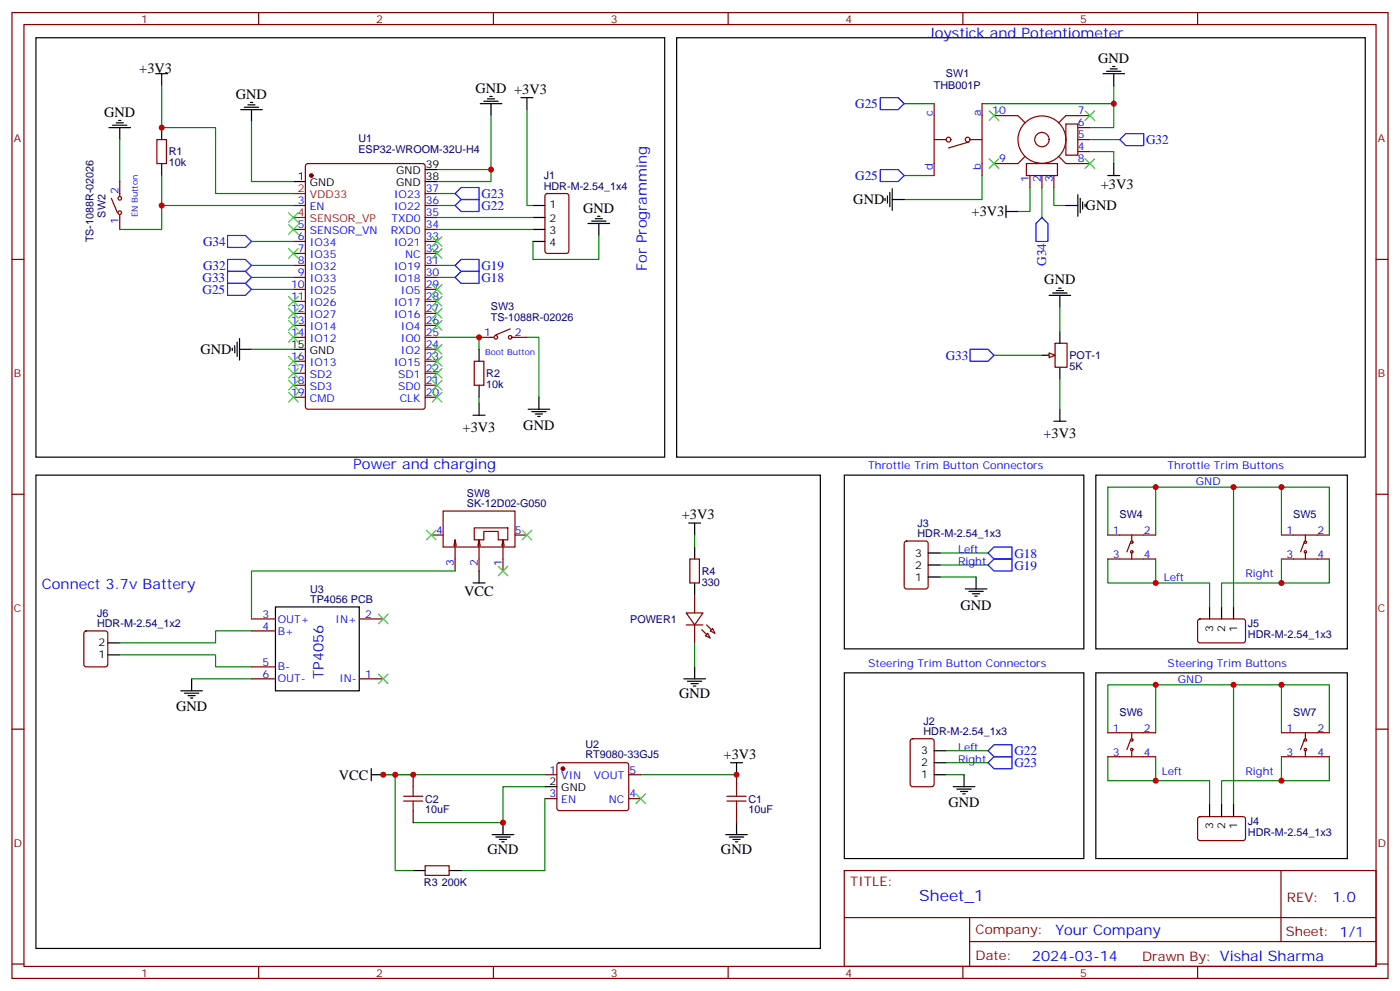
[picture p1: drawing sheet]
<svg xmlns="http://www.w3.org/2000/svg" width="412mm" height="292mm" viewBox="0 0 412 292" stroke-linecap="round" stroke-linejoin="round" font-family="sans-serif">
<g fill="none" stroke="#870000" stroke-width=".35">
<path d="M3.5 3.7h405.4v284.3h-405.4zM7.1 7.2h398.2v277.3h-398.2zM76.2 3.7v3.5M145.3 3.7v3.5M214.5 3.7v3.5M283.6 3.7v3.5M352.8 3.7v3.5M275.2 30.5v21.2M289.3 30.5v21.2M292.8 34h7.1l2.1 2.2M314 36.5h3.5v9.2h-3.5zM317.5 37.6h3.5"/>
<path d="M321 34h-7l-2.1 2.2M32.8 58.4l1.8 4.2M35.3 53.4v4.3M46.2 41.1h2.8v7.1h-2.8zM90.2 48.4l.5-.2h33.8l.7 .4v71.2l-.4 .6-34.1 .1-.7-.5v-71.1zM125.2 57h3.6M160.7 57.2l.5-.2h5.7l.6 .4 .1 16.5-.5 .7h-5.9l-.6-.4-.1-16.5zM275.2 41.1h3.5M285.4 41.8l-6 1.8M285.8 41.1h3.5M302 46l-2.1 2.2h-7.1M302.3 48.2h9.2v3.5h-9.2z"/>
<path d="M303.4 51.7v3.5M306.9 51.7v3.5M310.4 51.7v3.5M311.9 46l2.1 2.2h7M317.5 41.1h3.5M317.5 44.6h3.5M3.5 76.4h3.6M35.3 63.3v4.3M86.4 60.5h3.6M86.4 67.6h3.6M86.4 71.1h3.6M86.4 74.6h3.6"/>
<path d="M86.4 78.1h3.6M125.2 60.5h3.6M125.2 64h3.6M125.2 67.6h3.6M125.2 71.1h3.6M125.2 74.6h3.6M125.2 78.1h3.6M405.3 76.4h3.6M86.4 81.7h3.6M86.4 85.2h3.6M86.4 88.7h3.6M86.4 92.3h3.6"/>
<path d="M86.4 95.8h3.6M86.4 99.3h3.6M125.2 81.7h3.6M125.2 85.2h3.6M125.2 88.7h3.6M125.2 92.3h3.6M125.2 95.8h3.6M125.2 99.3h3.6M141.1 99.3h4.2M150.3 96.8l-4.3 1.8M151 99.3h4.2M86.4 106.4h3.6"/>
<path d="M86.4 109.9h3.6M86.4 113.4h3.6M86.4 116.9h3.6M125.2 102.8h3.6M125.2 106.4h3.6M125.2 109.9h3.6M125.2 113.4h3.6M125.2 116.9h3.6M139.7 106.4h2.8v7h-2.8zM308.3 104.6h1.8M310.8 101.1h3.5v7h-3.5zM3.5 145.5h3.6"/>
<path d="M405.3 145.5h3.6M3.5 214.7h3.6M405.3 214.7h3.6M248.7 256.3h156.6v28.2h-156.6zM377.3 256.3v20.9M248.7 270.1h156.5M285.6 277.2h119.6M285.6 270.1v14.2M3.5 283.8h3.6M76.2 284.5v3.5M145.3 284.5v3.5M214.5 284.5v3.5"/>
<path d="M283.6 284.5v3.5M352.8 284.5v3.5M405.3 283.8h3.6"/>
<circle cx="35.3" cy="58.4" r=".53"/>
<circle cx="279.4" cy="41.1" r=".71"/>
<circle cx="285" cy="41.1" r=".71"/>
<circle cx="306.9" cy="41.1" r="2.12"/>
<circle cx="307" cy="41.1" r="7"/>
<circle cx="35.3" cy="62.6" r=".53"/>
<circle cx="146" cy="99.3" r=".53"/>
<circle cx="150.3" cy="99.3" r=".53"/>
</g>
<g fill="none" stroke="#000" stroke-width=".35">
<path d="M10.6 11.1h185.2v123.5h-185.2zM199.3 11.1h202.9v123.5h-202.9zM327.7 19.6h.7M32.1 37.6h6.4M33.2 36.9h4.2M34.2 36.2h2.1M34.9 35.5h.7M35.3 37.6v3.5M45.9 21.7h3.5M47.6 21.7v3.5M47.6 37.6v3.5M70.9 32.3h6.4"/>
<path d="M72 31.6h4.2M73 30.9h2.1M73.7 30.2h.7M74.1 32.3v3.5M141.5 30.5h6.3M142.5 29.8h4.3M143.6 29.1h2.1M144.3 28.4h.7M144.6 30.5v3.5M153.5 28.8h3.5M155.2 28.8v3.5M324.9 21.7h6.4"/>
<path d="M326 21h4.2M327 20.3h2.1M328.1 21.7v3.5M47.6 48.2v3.5M86.4 53.4h3.6M125.2 49.9h3.6M125.2 53.4h3.6M260.7 58.4v.7M261.4 57.7v2.1M262.1 56.6v4.3M262.8 58.7h3.5M262.8 55.6v6.3"/>
<path d="M317.5 57.3v6.4M318.2 58.4v4.2M318.9 59.4v2.2M326.3 51.7h3.5M328.1 48.2v3.5M157 60.5h3.5M157 64h3.5M157 67.6h3.5M157 71.1h3.5M173.2 65.8h6.4M174.3 65.1h4.2M175.3 64.4h2.1"/>
<path d="M176 63.7h.7M176.4 65.8v3.5M296.3 62.3h3.6M296.3 60.5v3.5M314 60.5h3.5M319.6 60.1v.8M70.6 99.7v6.3M312.2 97.5v3.6M68.4 102.5v.7M69.1 101.8v2.1M69.8 100.7v4.3M70.6 102.8h3.5"/>
<path d="M86.4 102.8h3.6M141.1 102.8v3.6M141.1 113.4v3.5M141.1 118.7v3.5M158.7 116.9v3.6M306.9 104.6h3.5M312.2 108.1v3.6M139.3 122.2h3.6M155.6 120.5h6.3M156.6 121.2h4.3M157.7 121.9h2.1M158.4 122.6h.7"/>
<path d="M248.7 139.9h70.6v51.1h-70.6z"/>
</g>
<path d="M86.4 57h3.6M86.4 64h3.6" fill="none" stroke="#f00" stroke-width=".35"/>
<circle cx="91.7" cy="51.7" r=".53" fill="#870000" stroke="#870000" stroke-width=".35"/>
<g fill="none" stroke="#008700" stroke-width=".35">
<path d="M47.6 25.2v12.4h15.9v19.4h22.9M74.1 35.8v17.6h12.3M144.6 34v19.4h-15.8M155.2 32.3v28.2h1.8M266.3 30.5h8.9M289.3 30.5h38.8M328.1 25.2v12.4h-7.1M35.3 41.1v12.3M47.6 51.7v8.8M128.8 49.9h15.8M128.8 57h5.3M266.3 51.7h8.9"/>
<path d="M289.3 51.7v7h-23M303.4 55.2v7.1h-3.5M310.4 55.2v5.3h3.6M321 44.6h7.1v3.6M321 41.1h8.8M74.1 78.1h12.3M86.4 60.5h-38.8v7.1h-12.3M128.8 64h28.2M128.8 67.6h28.2M128.8 60.5h5.3M176.4 69.3v7.1h-19.4v-5.3M74.1 85.2h12.3"/>
<path d="M74.1 81.7h12.3M128.8 99.3h12.3v3.5M155.2 99.3h3.5v17.6M74.1 102.8h12.3M141.1 116.9v1.8"/>
</g>
<path d="M259.3 28.8h5.3l1.7 1.7-1.7 1.8h-5.3zM134.1 57l1.7-1.8h5.3v3.5h-5.3zM259.3 49.9h5.3l1.7 1.8-1.7 1.7h-5.3zM329.8 41.1l1.8-1.8h5.3v3.6h-5.3zM67 79.9h5.3l1.8 1.8-1.8 1.7h-5.3zM67 76.4h5.3l1.8 1.7-1.8 1.8h-5.3zM134.1 60.5l1.7-1.8h5.3v3.6h-5.3zM67 83.4h5.3l1.8 1.8-1.8 1.8h-5.3zM285.8 102.8h5.2l1.8 1.8-1.8 1.8h-5.2z" fill="none" stroke="#00f" stroke-width=".35"/>
<path d="M309 103.9l1.8 .7-1.8 .7z" fill="#f0f0f0" stroke="#870000" stroke-width=".35"/>
<g fill="none" stroke="#870000" stroke-width=".35">
<path d="M127 157.5h3.5M130.5 150.5h21.2v10.5h-21.2zM134.1 158.9l.3 1.8M139.7 155.4h9.9v3.5h-2.8v-2.4h-4.3v2.4h-2.8zM141.1 158.9l.4 1.8M148.2 158.9l.3 1.8M151.7 157.5h3.5M266.6 159.5l.5-.2h5.6l.6 .4 .1 13-.5 .6-5.8 .1-.7-.5-.1-12.9zM326.3 157.5h14.1M333 159.6l-1 2.9M333.4 157.5v1.8M377.5 157.5h14.1"/>
<path d="M384.2 159.6l-1.1 2.9M384.5 157.5v1.8M133.7 160.7l.4-1.8v9.2M140.8 160.7l.3-1.8v9.2M147.8 160.7l.4-1.8v9.2M203.2 164.6h2.8v7h-2.8zM204.6 175.2v5.2M326.3 164.6h14.1M333.4 162.8v1.8M377.5 164.6h14.1M384.5 162.8v1.8M24.9 185.9l.5-.2h5.6l.7 .5v9.4l-.4 .7h-5.9l-.7-.4v-9.5z"/>
<path d="M74.1 199.8h7M74.1 182.2h7M74.1 185.7h7M74.1 196.3h7M105.8 199.8h7.1M105.8 182.2h7.1M202.1 180.4h5l-2.5 3.6zM202.1 184h5M204.6 184v5.3M208.5 186.4l.7 1.5-1.4-.8zM209.2 185.7l.7-.7 .7 1.4zM353 182.4l.5-.2 13 .1 .4 .6-.1 5.9-.6 .5-13-.1-.4-.6v-5.7z"/>
<path d="M268.3 217.7l.5-.2h5.7l.6 .4 .1 13-.5 .6-5.9 .1-.6-.5-.1-12.9zM326.3 215.7h14.1M333 217.8l-1 2.9M333.4 215.7v1.8M377.5 215.7h14.1M384.2 217.8l-1.1 2.9M384.5 215.7v1.8M121.7 228.1v3.5M121.7 238.7v3.5M160.5 228.1h3.5M160.5 235.1h3.5M164.3 224.7l.4-.2 20.1 .1 .4 .6-.1 13-.6 .5-20-.1-.5-.7v-12.7z"/>
<path d="M185.2 228.1h3.5M185.2 235.1h3.5M217 228.1v3.5M217 238.7v3.5M326.3 222.8h14.1M333.4 221v1.8M377.5 222.8h14.1M384.5 221v1.8M125.2 254.9h7.1v2.8h-7.1zM353 240.6l.5-.2 13 .1 .4 .6-.1 5.9-.6 .5-13-.1-.4-.6v-5.7z"/>
<circle cx="333.4" cy="159.6" r=".35"/>
<circle cx="384.5" cy="159.6" r=".35"/>
<circle cx="333.4" cy="162.5" r=".35"/>
<circle cx="384.5" cy="162.5" r=".35"/>
<circle cx="333.4" cy="217.8" r=".35"/>
<circle cx="384.5" cy="217.8" r=".35"/>
<circle cx="333.4" cy="220.7" r=".35"/>
<circle cx="384.5" cy="220.7" r=".35"/>
</g>
<path d="M67 69.3h5.3l1.8 1.8-1.8 1.7h-5.3zM134.1 78.1l1.7-1.7h5.3v3.5h-5.3zM306.9 64l1.8 1.8v5.3h-3.5v-5.3zM134.1 81.7l1.7-1.8h5.3v3.5h-5.3zM291 162.8l1.8-1.8h5.3v3.6h-5.3zM291 166.3l1.8-1.7h5.3v3.5h-5.3zM291 221l1.8-1.7h5.3v3.5h-5.3zM291 224.5l1.8-1.7h5.3v3.5h-5.3z" fill="none" stroke="#00f" stroke-width=".35"/>
<g fill="none" stroke="#000" stroke-width=".35">
<path d="M309 87h6.4M310.1 86.3h4.2M311.1 85.5h2.2M311.9 84.8h.7M312.2 87v3.5M10.6 139.9h231.1v139.3h-231.1zM310.4 124h3.6M312.2 120.5v3.5M322.8 139.9h74.1v51.1h-74.1zM202.8 154h3.6M204.6 154v3.5M81.1 178.7h24.7v24.7h-24.7z"/>
<path d="M139.3 171.6h3.6M141.1 168.1v3.5M204.6 161v3.6M204.6 171.6v3.6M273.4 162.8h3.5M273.4 169.9h3.5M273.4 166.3h3.5M284.3 173.4h6.4M285.4 174.1h4.2M286.5 174.8h2.1M287.2 175.5h.7M287.5 169.9v3.5"/>
<path d="M356.3 178.7v3.5M359.8 178.7v3.5M363.4 178.7v3.5M31.7 192.8h3.6M31.7 189.3h3.6M56.4 199.8v3.6M201.4 199.8h6.4M204.6 196.3v3.5M248.7 198.1h70.6v54.7h-70.6zM322.8 198.1h74.1v54.7h-74.1zM53.3 203.4h6.3M54.3 204.1h4.3"/>
<path d="M55.4 204.8h2.1M56.1 205.5h.7M202.5 200.6h4.2M203.6 201.3h2.1M204.3 202h.7M109.4 228.1h3.5M109.4 226.3v3.5M160.5 231.6h3.5M215.2 224.5h3.5M217 224.5v3.6M275.2 221h3.5M275.2 228.1h3.5"/>
<path d="M275.2 224.5h3.5M280.8 231.6h6.4M281.9 232.3h4.2M282.9 233h2.1M283.6 233.7h.7M284 228.1v3.5M356.3 236.9v3.5M359.8 236.9v3.5M363.4 236.9v3.5M121.7 256.3h3.5M132.3 256.3h3.5M145 245.7h6.3"/>
<path d="M146 246.4h4.3M147.1 247.1h2.1M147.8 247.8h.7M148.2 242.2v3.5M213.8 245.7h6.3M214.8 246.4h4.3M215.9 247.1h2.1M216.6 247.8h.7M217 242.2v3.5"/>
</g>
<g fill="none" stroke="#008700" stroke-width=".35">
<path d="M306.9 55.2v8.8M74.1 71.1h12.3M128.8 78.1h5.3M128.8 81.7h5.3M312.2 90.5v7M292.8 104.6h14.1M312.2 111.7v8.8M204.6 157.5v3.5M326.3 157.5v-14.1h65.3v14.1M340.4 143.4v14.1M363.4 143.4v35.3M377.5 143.4v14.1"/>
<path d="M134.1 168.1h-60v14.1M276.9 169.9h10.6M276.9 162.8h14.1M276.9 166.3h14.1M326.3 164.6v7h30v7.1M340.4 164.6v7M377.5 164.6v7M391.6 164.6v7h-31.8v7.1M35.3 192.8h28.2v3.5h10.6M56.4 199.8h17.7M74.1 185.7h-10.6v3.6h-28.2M204.6 189.3v7"/>
<path d="M326.3 215.7v-14.1h65.3v14.1M340.4 201.6v14.1M363.4 201.6v35.3M377.5 201.6v14.1M112.9 228.1h47.6M116.4 228.1v28.2h5.3M160.5 235.1v21.2h-24.7M160.5 231.6h-12.3v10.6h-26.5M188.7 228.1h28.3M278.7 228.1h5.3M278.7 224.5h12.3M278.7 221h12.3"/>
<path d="M326.3 222.8v7h30v7.1M340.4 222.8v7M377.5 222.8v7M391.6 222.8v7h-31.8v7.1"/>
</g>
<path d="M118.9 234.4h5.6M118.9 235.8h5.6M121.7 231.6v2.8M121.7 235.8v2.9M214.1 234.4h5.7M214.1 235.8h5.7M217 231.6v2.8M217 235.8v2.9" fill="none" stroke="#a10000" stroke-width=".35"/>
<g fill="#870000" stroke="#870000" stroke-width=".35">
<path d="M206.7 185.4l1.4 1.4z"/>
<path d="M208.1 184l1.4 1.4z"/>
<circle cx="165.8" cy="226.3" r=".53"/>
</g>
<g fill="none" stroke="#3c3" stroke-width=".35">
<path d="M291.4 32.6l2.8 2.9M294.2 32.6l-2.8 2.9M319.6 32.6l2.8 2.9M322.4 32.6l-2.8 2.9M291.4 46.7l2.8 2.9M294.2 46.7l-2.8 2.9M319.6 46.7l2.8 2.9M322.4 46.7l-2.8 2.9M85 73.2l2.8 2.8M85 66.1l2.8 2.9M85 62.6l2.8 2.8M87.8 73.2l-2.8 2.8"/>
<path d="M87.8 66.1l-2.8 2.9M87.8 62.6l-2.8 2.8M127.4 69.7l2.8 2.8M127.4 73.2l2.8 2.8M130.2 69.7l-2.8 2.8M130.2 73.2l-2.8 2.8M85 97.9l2.8 2.8M85 94.4l2.8 2.8M85 90.8l2.8 2.9M85 87.3l2.8 2.8M87.8 97.9l-2.8 2.8M87.8 94.4l-2.8 2.8"/>
<path d="M87.8 90.8l-2.8 2.9M87.8 87.3l-2.8 2.8M127.4 83.8l2.8 2.8M127.4 87.3l2.8 2.8M127.4 90.8l2.8 2.9M127.4 94.4l2.8 2.8M130.2 83.8l-2.8 2.8M130.2 87.3l-2.8 2.8M130.2 90.8l-2.8 2.9M130.2 94.4l-2.8 2.8M85 115.5l2.8 2.9M85 112l2.8 2.8"/>
<path d="M85 108.5l2.8 2.8M85 105l2.8 2.8M87.8 112l-2.8 2.8M87.8 115.5l-2.8 2.9M87.8 108.5l-2.8 2.8M87.8 105l-2.8 2.8M127.4 101.4l2.8 2.8M127.4 105l2.8 2.8M127.4 108.5l2.8 2.8M127.4 112l2.8 2.8M127.4 115.5l2.8 2.9M130.2 101.4l-2.8 2.8"/>
<path d="M130.2 105l-2.8 2.8M130.2 108.5l-2.8 2.8M130.2 112l-2.8 2.8M130.2 115.5l-2.8 2.9M125.6 156.1l2.8 2.8M128.4 156.1l-2.8 2.8M153.8 156.1l2.8 2.8M156.6 156.1l-2.8 2.8M146.8 166.7l2.8 2.8M149.6 166.7l-2.8 2.8M111.5 180.8l2.8 2.8M111.5 198.4l2.8 2.9"/>
<path d="M114.3 180.8l-2.8 2.8M114.3 198.4l-2.8 2.9M187.3 233.7l2.8 2.8M190.1 233.7l-2.8 2.8"/>
</g>
<g fill="#c00">
<circle cx="47.6" cy="60.5" r=".88"/>
<circle cx="47.6" cy="37.6" r=".88"/>
<circle cx="141.1" cy="99.3" r=".88"/>
<circle cx="144.6" cy="49.9" r=".88"/>
<circle cx="328.1" cy="30.5" r=".88"/>
<circle cx="377.5" cy="143.4" r=".88"/>
<circle cx="340.4" cy="143.4" r=".88"/>
<circle cx="363.4" cy="143.4" r=".88"/>
<circle cx="340.4" cy="171.6" r=".88"/>
<circle cx="377.5" cy="171.6" r=".88"/>
<circle cx="377.5" cy="229.8" r=".88"/>
<circle cx="340.4" cy="229.8" r=".88"/>
<circle cx="363.4" cy="201.6" r=".88"/>
<circle cx="340.4" cy="201.6" r=".88"/>
<circle cx="377.5" cy="201.6" r=".88"/>
<circle cx="217" cy="228.1" r=".88"/>
<circle cx="116.4" cy="228.1" r=".88"/>
<circle cx="148.2" cy="242.2" r=".88"/>
<circle cx="121.7" cy="228.1" r=".88"/>
<circle cx="112.9" cy="228.1" r=".88"/>
</g>
<text font-size="4.6" fill="#00f" x="270.8" y="265.3">Sheet_1</text>
<g font-size="4.2" fill="#00f">
<text x="273.4" y="11.1">Joystick and Potentiometer</text>
<text x="190.5" y="79.9" transform="rotate(-90 190.5 79.9)">For Programming</text>
<text x="104.1" y="138.1">Power and charging</text>
<text x="12.3" y="173.4">Connect 3.7v Battery</text>
<text x="95.2" y="199.8" transform="rotate(-90 95.2 199.8)">TP4056</text>
<text x="392.5" y="265.6">1.0</text>
<text x="310.9" y="275.1">Your Company</text>
<text x="304" y="282.9">2024-03-14</text>
</g>
<g font-size="4.2">
<text x="41" y="21.4">+3V3</text>
<text x="323.5" y="18.5">GND</text>
<text x="69.5" y="29.1">GND</text>
<text x="140.1" y="27.3">GND +3V3</text>
<text x="30.7" y="34.3">GND</text>
<text x="324.3" y="55.6">+3V3</text>
<text x="171.8" y="62.6">GND</text>
<text x="251.4" y="60.2">GND</text>
<text x="286.2" y="63.7">+3V3</text>
<text x="319.8" y="61.9">GND</text>
<text x="307.6" y="83.7">GND</text>
<text x="59.1" y="104.2">GND</text>
<text x="136.3" y="127.2">+3V3</text>
<text x="154.1" y="126.5">GND</text>
<text x="307.4" y="129">+3V3</text>
<text x="200.8" y="152.9">+3V3</text>
<text x="136.8" y="175.6">VCC</text>
<text x="282.9" y="179.4">GND</text>
<text x="51.9" y="209.4">GND</text>
<text x="200" y="205.5">GND</text>
<text x="213.2" y="223.5">+3V3</text>
<text x="99.8" y="229.5">VCC</text>
<text x="279.4" y="237.6">GND</text>
<text x="143.6" y="251.4">GND</text>
<text x="212.4" y="251.4">GND</text>
</g>
<g font-size="3.9" fill="#00f">
<text x="251.9" y="31.8">G25</text>
<text x="337.6" y="42.5">G32</text>
<text x="251.9" y="52.9">G25</text>
<text x="141.8" y="58.4">G23</text>
<text x="141.8" y="61.8">G22</text>
<text x="59.8" y="72.3">G34</text>
<text x="59.6" y="82.9">G33</text>
<text x="59.8" y="79.4">G32</text>
<text x="141.8" y="83">G18</text>
<text x="141.8" y="79.5">G19</text>
<text x="308.2" y="78.3" transform="rotate(-90 308.2 78.3)">G34</text>
<text x="59.6" y="86.4">G25</text>
<text x="278.6" y="105.9">G33</text>
<text x="298.8" y="164.1">G18</text>
<text x="298.8" y="167.7">G19</text>
<text x="298.8" y="222.3">G22</text>
<text x="298.8" y="225.7">G23</text>
</g>
<g font-size="3.9" fill="#800">
<text x="250.5" y="260.9">TITLE:</text>
<text x="379.1" y="265.6">REV:</text>
<text x="287.4" y="275.1">Company:</text>
<text x="378.7" y="275.7">Sheet: 1/1</text>
<text x="287.4" y="282.8">Date:</text>
<text x="336.4" y="282.8">Drawn By: Vishal Sharma</text>
</g>
<g font-size="3.2" fill="#800">
<text x="41.6" y="6.7">1</text>
<text x="110.8" y="6.7">2</text>
<text x="179.9" y="6.7">3</text>
<text x="249.1" y="6.7">4</text>
<text x="318.2" y="6.7">5</text>
<text x="4.1" y="41.8">A</text>
<text x="405.9" y="41.8">A</text>
<text x="4.1" y="110.9">B</text>
<text x="405.9" y="110.9">B</text>
<text x="4.1" y="180.1">C</text>
<text x="405.9" y="180.1">C</text>
<text x="4.1" y="249.2">D</text>
<text x="405.9" y="249.2">D</text>
<text x="41.6" y="287.5">1</text>
<text x="110.8" y="287.5">2</text>
<text x="179.9" y="287.5">3</text>
<text x="249.1" y="287.5">4</text>
<text x="318.2" y="287.5">5</text>
</g>
<g font-size="3.2" fill="#000080">
<text x="278.7" y="22.8">SW1</text>
<text x="275.1" y="26.3">THB001P</text>
<text x="105.6" y="41.8">U1</text>
<text x="49.7" y="45.7">R1</text>
<text x="105.6" y="45">ESP32-WROOM-32U-H4</text>
<text x="49.7" y="49">10k</text>
<text x="160.2" y="52.8">J1</text>
<text x="160.2" y="55.9">HDR-M-2.54_1x4</text>
<text x="31.1" y="64.1" transform="rotate(-90 31.1 64.1)">SW2</text>
<text x="27.5" y="71.4" transform="rotate(-90 27.5 71.4)">TS-1088R-02026</text>
<text x="144.6" y="94.5">TS-1088R-02026</text>
<text x="144.6" y="91.4">SW3</text>
<text x="315" y="105.6">POT-1</text>
<text x="143.2" y="111">R2</text>
<text x="315" y="108.9">5K</text>
<text x="143.2" y="114.2">10k</text>
<text x="137.5" y="149.4">SK-12D02-G050</text>
<text x="137.5" y="146.3">SW8</text>
<text x="270.3" y="155.1">J3</text>
<text x="329.8" y="152.6">SW4</text>
<text x="381" y="152.6">SW5</text>
<text x="270.3" y="158.2">HDR-M-2.54_1x3</text>
<text x="206.7" y="172.4">330</text>
<text x="206.7" y="169.2">R4</text>
<text x="91.4" y="177.6">TP4056 PCB</text>
<text x="91.4" y="174.5">U3</text>
<text x="28.6" y="184.7">HDR-M-2.54_1x2</text>
<text x="28.6" y="181.5">J6</text>
<text x="185.6" y="183.3">POWER1</text>
<text x="367.6" y="184.7">J5</text>
<text x="367.6" y="187.9">HDR-M-2.54_1x3</text>
<text x="272" y="213.3">J2</text>
<text x="329.8" y="210.8">SW6</text>
<text x="381" y="210.8">SW7</text>
<text x="172.4" y="220.2">U2</text>
<text x="272" y="216.4">HDR-M-2.54_1x3</text>
<text x="172.4" y="223.3">RT9080-33GJ5</text>
<text x="125.2" y="239.4">10uF</text>
<text x="125.2" y="236.4">C2</text>
<text x="220.5" y="239.4">10uF</text>
<text x="220.5" y="236.4">C1</text>
<text x="367.6" y="242.9">J4</text>
<text x="367.6" y="246.1">HDR-M-2.54_1x3</text>
<text x="124.9" y="260.9">R3</text>
<text x="130.2" y="260.9">200K</text>
</g>
<g font-size="3.2" fill="#00f">
<text x="274.8" y="34" transform="rotate(-90 274.8 34)">c</text>
<text x="288.9" y="34" transform="rotate(-90 288.9 34)">a</text>
<text x="292.3" y="33.7">10</text>
<text x="317.5" y="33.7">7</text>
<text x="317.5" y="37.2">6</text>
<text x="317.5" y="40.7">5</text>
<text x="294.3" y="47.8">9</text>
<text x="317.5" y="47.8">8</text>
<text x="317.5" y="44.3">4</text>
<text x="274.8" y="50.1" transform="rotate(-90 274.8 50.1)">d</text>
<text x="288.9" y="50.1" transform="rotate(-90 288.9 50.1)">b</text>
<text x="303" y="53.7" transform="rotate(-90 303 53.7)">1</text>
<text x="306.6" y="53.7" transform="rotate(-90 306.6 53.7)">2</text>
<text x="310.1" y="53.7" transform="rotate(-90 310.1 53.7)">3</text>
<text x="34.9" y="57" transform="rotate(-90 34.9 57)">2</text>
<text x="116.1" y="58.4">IO23</text>
<text x="125.4" y="56.6">37</text>
<text x="87.8" y="60.1">3</text>
<text x="91.3" y="61.9">EN</text>
<text x="115.3" y="65.4">TXD0</text>
<text x="116.1" y="61.9">IO22</text>
<text x="125.4" y="60.1">36</text>
<text x="125.4" y="63.7">35</text>
<text x="34.9" y="66" transform="rotate(-90 34.9 66)">1</text>
<text x="87.8" y="70.7">6</text>
<text x="87.8" y="67.2">5</text>
<text x="91.3" y="69">SENSOR_VN</text>
<text x="115.1" y="69">RXD0</text>
<text x="125.4" y="67.2">34</text>
<text x="125.4" y="70.7">33</text>
<text x="87.8" y="77.8">8</text>
<text x="87.8" y="74.3">7</text>
<text x="91.3" y="76">IO35</text>
<text x="91.3" y="72.5">IO34</text>
<text x="116.1" y="72.5">IO21</text>
<text x="119.3" y="76">NC</text>
<text x="125.4" y="74.3">32</text>
<text x="125.4" y="77.8">31</text>
<text x="87.8" y="81.3">9</text>
<text x="91.3" y="83.1">IO33</text>
<text x="91.3" y="79.6">IO32</text>
<text x="116.1" y="79.6">IO19</text>
<text x="116.1" y="83.1">IO18</text>
<text x="125.4" y="81.3">30</text>
<text x="85.7" y="88.4">11</text>
<text x="85.7" y="84.8">10</text>
<text x="91.3" y="86.6">IO25</text>
<text x="118.1" y="86.6">IO5</text>
<text x="125.4" y="84.8">29</text>
<text x="125.4" y="88.4">28</text>
<text x="85.7" y="95.4">13</text>
<text x="85.7" y="91.9">12</text>
<text x="91.3" y="93.7">IO27</text>
<text x="91.3" y="90.1">IO26</text>
<text x="116.1" y="90.1">IO17</text>
<text x="116.1" y="93.7">IO16</text>
<text x="125.4" y="91.9">27</text>
<text x="125.4" y="95.4">26</text>
<text x="85.7" y="99">14</text>
<text x="91.3" y="100.7">IO12</text>
<text x="91.3" y="97.2">IO14</text>
<text x="118.1" y="97.2">IO4</text>
<text x="118.1" y="100.7">IO0</text>
<text x="125.4" y="99">25</text>
<text x="142.6" y="99">1</text>
<text x="151.7" y="99">2</text>
<text x="85.7" y="106">16</text>
<text x="91.3" y="107.8">IO13</text>
<text x="116.1" y="107.8">IO15</text>
<text x="118.1" y="104.2">IO2</text>
<text x="125.4" y="102.5">24</text>
<text x="125.4" y="106">23</text>
<text x="85.7" y="113.1">18</text>
<text x="85.7" y="109.5">17</text>
<text x="91.3" y="111.3">SD2</text>
<text x="117.3" y="111.3">SD1</text>
<text x="125.4" y="109.5">22</text>
<text x="125.4" y="113.1">21</text>
<text x="85.7" y="116.6">19</text>
<text x="91.3" y="118.4">CMD</text>
<text x="91.3" y="114.8">SD3</text>
<text x="117.3" y="114.8">SD0</text>
<text x="117.8" y="118.4">CLK</text>
<text x="125.4" y="116.6">20</text>
<text x="255.8" y="138.1">Throttle Trim Button Connectors</text>
<text x="344" y="138.1">Throttle Trim Buttons</text>
<text x="352.3" y="142.9">GND</text>
<text x="128.5" y="157.2">4</text>
<text x="151.7" y="157.2">5</text>
<text x="327.8" y="157.2">1</text>
<text x="336.9" y="157.2">2</text>
<text x="379" y="157.2">1</text>
<text x="388.1" y="157.2">2</text>
<text x="133.7" y="166.6" transform="rotate(-90 133.7 166.6)">3</text>
<text x="140.8" y="166.6" transform="rotate(-90 140.8 166.6)">2</text>
<text x="147.8" y="166.6" transform="rotate(-90 147.8 166.6)">1</text>
<text x="282.2" y="166.3">Right</text>
<text x="282.2" y="162.8">Left</text>
<text x="327.8" y="164.2">3</text>
<text x="336.9" y="164.2">4</text>
<text x="379" y="164.2">3</text>
<text x="388.1" y="164.2">4</text>
<text x="342.8" y="171.1">Left</text>
<text x="366.9" y="169.9">Right</text>
<text x="77.4" y="181.9">3</text>
<text x="77.4" y="185.4">4</text>
<text x="81.8" y="183.3">OUT+</text>
<text x="98.8" y="183.3">IN+</text>
<text x="107.6" y="181.9">2</text>
<text x="81.8" y="186.8">B+</text>
<text x="77.4" y="196">5</text>
<text x="81.8" y="197.4">B-</text>
<text x="255.8" y="196.3">Steering Trim Button Connectors</text>
<text x="344" y="196.3">Steering Trim Buttons</text>
<text x="77.4" y="199.5">6</text>
<text x="81.8" y="200.9">OUT-</text>
<text x="100" y="200.9">IN-</text>
<text x="107.6" y="199.5">1</text>
<text x="347" y="201.1">GND</text>
<text x="327.8" y="215.4">1</text>
<text x="336.9" y="215.4">2</text>
<text x="379" y="215.4">1</text>
<text x="388.1" y="215.4">2</text>
<text x="282.2" y="221">Left</text>
<text x="161.9" y="227.7">1</text>
<text x="185.4" y="227.7">5</text>
<text x="282.2" y="224.5">Right</text>
<text x="327.8" y="222.4">3</text>
<text x="336.9" y="222.4">4</text>
<text x="379" y="222.4">3</text>
<text x="388.1" y="222.4">4</text>
<text x="165.3" y="229.5">VIN</text>
<text x="175" y="229.5">VOUT</text>
<text x="342.2" y="228.1">Left</text>
<text x="366.9" y="228.1">Right</text>
<text x="161.9" y="234.8">3</text>
<text x="165.3" y="236.5">EN</text>
<text x="179.3" y="236.5">NC</text>
<text x="185.4" y="234.8">4</text>
</g>
<g font-size="3.2">
<text x="87.8" y="53.1">1</text>
<text x="116.6" y="51.3">GND</text>
<text x="125.4" y="49.6">39</text>
<text x="125.4" y="53.1">38</text>
<text x="91.3" y="54.9">GND</text>
<text x="116.6" y="54.9">GND</text>
<text x="161.8" y="61.2">1</text>
<text x="161.8" y="65.4">2</text>
<text x="161.8" y="69">3</text>
<text x="161.8" y="72.5">4</text>
<text x="85.7" y="102.5">15</text>
<text x="91.3" y="104.2">GND</text>
<text x="269.6" y="163.9">3</text>
<text x="269.6" y="167.4">2</text>
<text x="269.6" y="170.9">1</text>
<text x="357.4" y="186" transform="rotate(-90 357.4 186)">3</text>
<text x="360.9" y="186" transform="rotate(-90 360.9 186)">2</text>
<text x="364.4" y="186" transform="rotate(-90 364.4 186)">1</text>
<text x="29" y="190.3">2</text>
<text x="29" y="193.9">1</text>
<text x="271.4" y="222.1">3</text>
<text x="271.4" y="225.6">2</text>
<text x="161.9" y="231.2">2</text>
<text x="165.3" y="233">GND</text>
<text x="271.4" y="229.1">1</text>
<text x="357.4" y="244.2" transform="rotate(-90 357.4 244.2)">3</text>
<text x="360.9" y="244.2" transform="rotate(-90 360.9 244.2)">2</text>
<text x="364.4" y="244.2" transform="rotate(-90 364.4 244.2)">1</text>
</g>
<g font-size="3.2" fill="#f00">
<text x="87.8" y="56.6">2</text>
<text x="91.3" y="58.4">VDD33</text>
<text x="87.8" y="63.7">4</text>
<text x="91.3" y="65.4">SENSOR_VP</text>
</g>
<g font-size="2.5" fill="#00f">
<text x="40.6" y="64" transform="rotate(-90 40.6 64)">EN Button</text>
<text x="142.9" y="104.6">Boot Button</text>
</g>
</svg>
